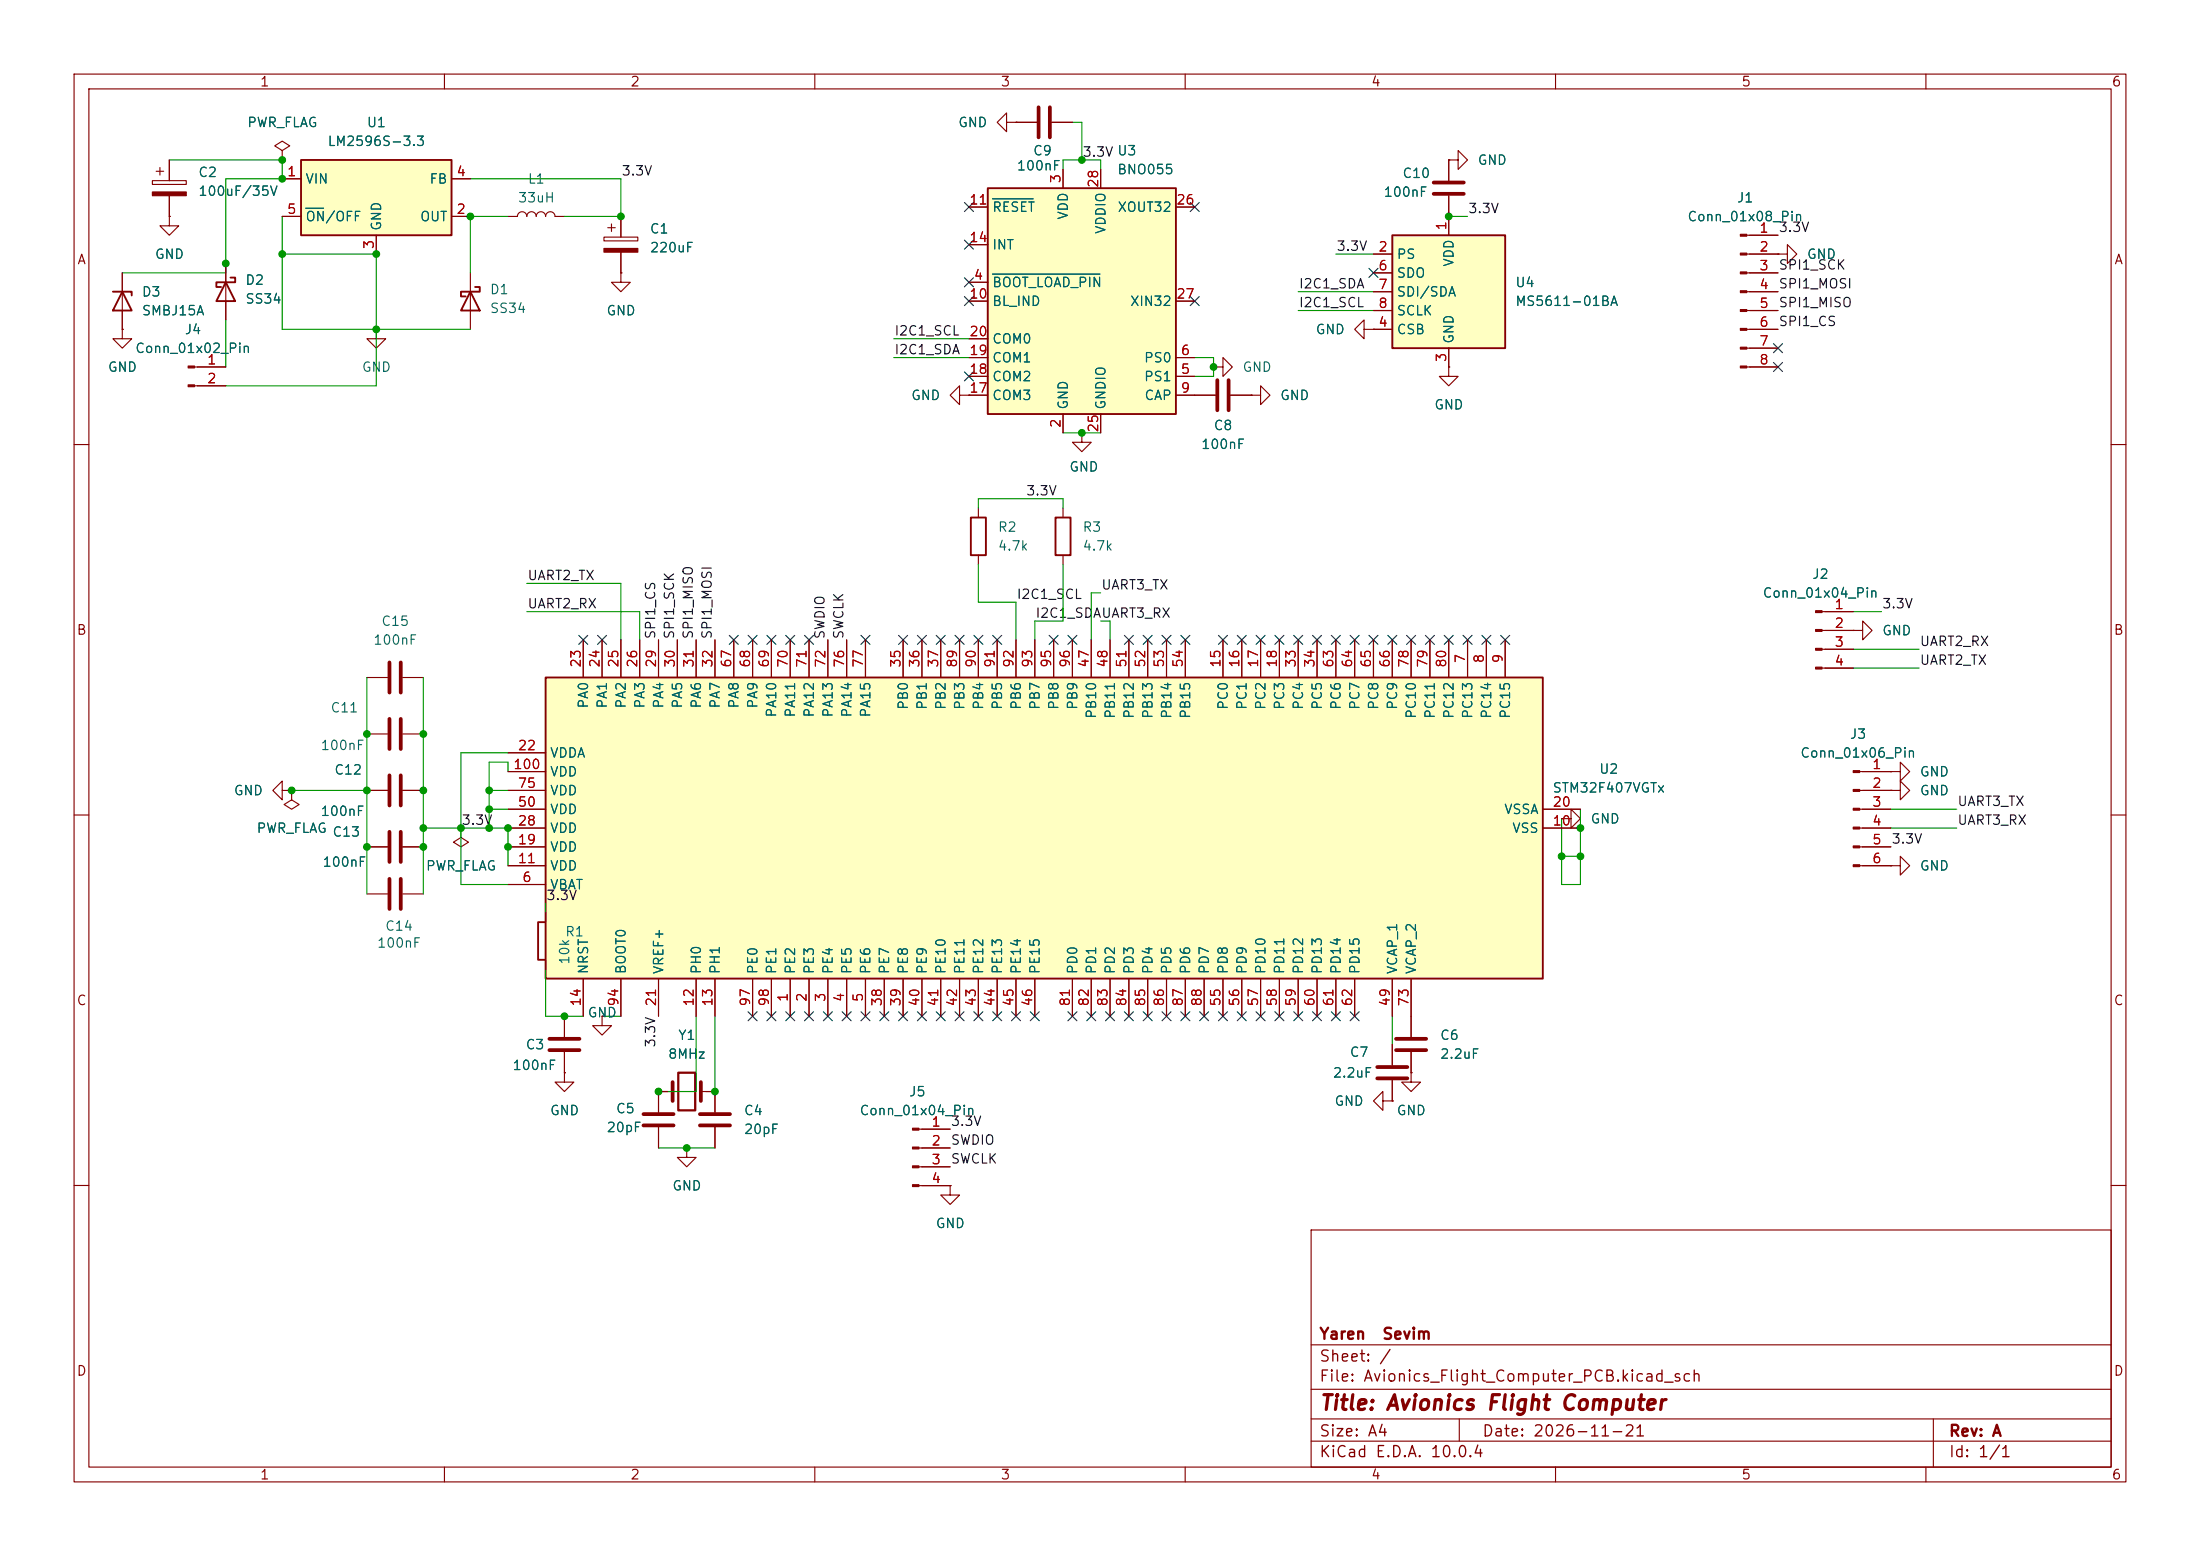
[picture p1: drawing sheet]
<svg xmlns="http://www.w3.org/2000/svg" width="297mm" height="210mm" viewBox="0 0 297 210" stroke-linecap="round" stroke-linejoin="round" font-family="sans-serif">
<g fill="none" stroke="#840000" stroke-width=".15">
<path d="M10 10h277v190h-277zM12 12h273v186h-273zM60 10v2M110 10v2M160 10v2M210 10v2M260 10v2M16.5 36.8v7.7M20.6 24.4h4.5v.5h-4.5zM21.1 23.1h1M21.6 22.6v1M22.9 29.2v1.3h1.2l-1.2 1.3-1.3-1.3h1.3"/>
<path d="M22.9 29.2h.1M22.9 21.6v2.8M22.9 26.4v2.8M30.5 35.6v7.6M68.6 29.2h1.2a.64 .64 0 0 1 .7-.6 .64 .64 0 0 1 .6 .6 .64 .64 0 0 1 .7-.6 .64 .64 0 0 1 .6 .6 .64 .64 0 0 1 .6-.6 .64 .64 0 0 1 .7 .6 .64 .64 0 0 1 .6-.6 .64 .64 0 0 1 .6 .6h1.3M81.5 32h4.6v.5h-4.6zM82 30.7h1.1M82.5 30.2v1M83.8 36.8v1.3h1.3l-1.3 1.3-1.3-1.3h1.3M83.8 36.8h.1M83.8 29.2v2.8M83.8 34v2.8"/>
<path d="M240 34.3h1.3v-1.3l1.3 1.3-1.3 1.3v-1.3M240 34.3h.1M16.5 44.5v1.2h1.3l-1.3 1.3-1.3-1.3h1.3M16.5 44.5h.1M26.3 49.5h4.2M26.3 52.1h4.2M50.8 44.5v1.2h1.3l-1.3 1.3-1.3-1.3h1.3M50.8 44.5h.1M146 58.4v1.3h1.3l-1.3 1.3-1.2-1.3h1.2M146 58.4h.1M10 60h2M285 60h2"/>
<path d="M49.5 99.1h2.8M54.4 99.1h2.7M246 82.6h4.2M246 85.1h4.2M246 87.6h4.2M246 90.2h4.2M250.2 85.1h1.3v-1.3l1.2 1.3-1.2 1.3v-1.3M250.2 85.1h.1M10 110h2M38.1 106.7v-1.3l-1.3 1.3 1.3 1.3v-1.3h1.3M39.4 106.7v1.3l1 .6-1 .6-1-.6 1-.6M39.4 106.7h.1"/>
<path d="M49.5 106.7h2.8M49.5 114.3h2.8M54.4 106.7h2.7M54.4 114.3h2.7M62.2 111.8v1.2l1 .7-1 .6-1-.6 1-.7M62.2 111.8h.1M210.8 110.5h1.3v-1.3l1.3 1.3-1.3 1.3v-1.3M210.8 110.5h.1M285 110h2M49.5 120.7h2.8M54.4 120.7h2.7M73.7 123.2v1.3"/>
<path d="M73.7 129.5v1.3M76.2 137.2v2.8M81.3 137.2v1.2h1.2l-1.2 1.3-1.3-1.3h1.3M81.3 137.2h.1M190.5 137.2v2.8M76.2 144.8v1.3h1.3l-1.3 1.2-1.3-1.2h1.3M76.2 144.8h.1M76.2 142v2.8M88.9 152.1v2.8M90.8 147.3h-1.9v2.8M92.7 154.9v1.3h1.3l-1.3 1.3-1.3-1.3h1.3M92.7 154.9h.1"/>
<path d="M94.6 147.3h1.9v2.8M96.5 152.1v2.8M124.1 152.4h4.2M124.1 154.9h4.2M124.1 157.5h4.2M186.7 148.6v-1.3l-1.3 1.3 1.3 1.3v-1.3h1.3M188 148.6h.1M188 141v2.8M188 145.8v2.8M190.5 144.8v1.3h1.3l-1.3 1.2-1.3-1.2h1.3M190.5 144.8h.1M190.5 142v2.8"/>
<path d="M10 160h2M124.1 160h4.2M128.3 160v1.3h1.2l-1.2 1.3-1.3-1.3h1.3M128.3 160h.1M177 166h108v32h-108zM285 160h2M60 198v2M110 198v2M160 198v2M177 194.5h108M177 191.5h108M177 187.5h108"/>
<path d="M177 181.5h108M197 191.5v3M210 198v2M260 198v2M261 191.5v6.5"/>
</g>
<g fill="none" stroke="#840000" stroke-width=".51">
<path d="M52.6 97v4.1M54.1 97v4.1M52.6 104.6v4.1M52.6 112.3v4M52.6 118.6v4.1M54.1 104.6v4.1M54.1 112.3v4M54.1 118.6v4.1M74.2 140.2h4M74.2 141.7h4M86.9 150.4h4M86.9 151.9h4"/>
<path d="M90.8 146.1v2.5M94.5 150.4h4.1M94.5 151.9h4.1M94.6 146.1v2.5M185.9 144h4.1M185.9 145.5h4.1M188.5 140.2h4M188.5 141.7h4"/>
</g>
<path d="M15.2 39.4h2.6v.5M16.5 39.4l1.3 2.5h-2.6zM30.5 38.1l1.2 2.5h-2.5zM31.1 37.5h.6v.6h-2.5v.6h.6M72.6 124.5h2.1v5h-2.1z" fill="none" stroke="#840000" stroke-width=".25"/>
<g fill="#840000" stroke="#840000" stroke-width=".15">
<path d="M25.4 49.4h.9v.3h-.9z"/>
<path d="M25.4 51.9h.9v.3h-.9z"/>
<path d="M20.6 25.9h4.5v.5h-4.5z"/>
<path d="M245.1 82.4h.9v.3h-.9z"/>
<path d="M245.1 85h.9v.2h-.9z"/>
<path d="M245.1 87.5h.9v.3h-.9z"/>
<path d="M245.1 90h.9v.3h-.9z"/>
<path d="M123.2 152.3h.9v.2h-.9z"/>
<path d="M123.2 154.8h.9v.3h-.9z"/>
<path d="M123.2 157.4h.9v.2h-.9z"/>
<path d="M123.2 159.9h.9v.2h-.9z"/>
<path d="M81.5 33.5h4.6v.5h-4.6z"/>
</g>
<path d="M91.6 144.8h2.3v5.1h-2.3z" fill="none" stroke="#840000" stroke-width=".3"/>
<path d="M188 31.8h15.2v15.2h-15.2z" fill="#ffffc2"/>
<path d="M188 31.8h15.2v15.2h-15.2zM131.1 69.9h2v5h-2zM142.5 69.9h2v5h-2z" fill="none" stroke="#840000" stroke-width=".25"/>
<path d="M185.4 34.3h2.6M185.4 36.8h2.6M185.4 39.4h2.6M195.6 29.2v2.6M185.4 44.5h2.6M185.4 41.9h2.6M195.6 47v2.5M132.1 68.6v1.3M132.1 74.9v1.3M143.5 68.6v1.3M143.5 74.9v1.3" fill="none" stroke="#840000" stroke-width=".15"/>
<path d="M40.6 21.6h20.4v10.2h-20.4z" fill="#ffffc2"/>
<path d="M40.6 21.6h20.4v10.2h-20.4zM63.5 39.4l1.3 2.5h-2.6zM64.1 38.7h.7v.7h-2.6v.6h.7" fill="none" stroke="#840000" stroke-width=".25"/>
<g fill="none" stroke="#840000" stroke-width=".15">
<path d="M38.1 20.3l1-.6-1-.6-1 .6 1 .6v1.3M38.1 21.6h.1M38.1 24.1h2.5M38.1 29.2h2.5M50.8 31.8v2.5M61 24.1h2.5M61 29.2h2.5M63.5 36.8v7.7M195.6 21.6v2.8M195.6 26.4v2.8M161.3 53.3h2.8M166.1 53.3h2.8"/>
<path d="M49.5 91.4h2.8M54.4 91.4h2.7"/>
</g>
<path d="M41.3 28.1h2.4" fill="none" stroke="#006464" stroke-width=".15"/>
<path d="M193.5 24.6h4.1M193.5 26.2h4.1M164.3 51.3v4.1M165.9 51.3v4.1M52.6 89.4v4.1M54.1 89.4v4.1" fill="none" stroke="#840000" stroke-width=".51"/>
<path d="M73.7 91.4h134.6v40.7h-134.6z" fill="#ffffc2"/>
<path d="M73.7 91.4h134.6v40.7h-134.6z" fill="none" stroke="#840000" stroke-width=".25"/>
<g fill="none" stroke="#840000" stroke-width=".15">
<path d="M135.9 16.5v-1.3l-1.3 1.3 1.3 1.3v-1.3h1.3M137.2 16.5h.1M137.2 16.5h2.8M142 16.5h2.8M129.5 53.3v-1.2l-1.2 1.2 1.2 1.3v-1.3h1.3M130.8 53.3h.1M163.8 49.5h1.3v-1.2l1.3 1.2-1.3 1.3v-1.3M163.8 49.5h.1M168.9 53.3h1.3v-1.2l1.2 1.2-1.2 1.3v-1.3M168.9 53.3h.1M184.1 44.5v-1.3l-1.2 1.3 1.2 1.2v-1.2h1.3M185.4 44.5h.1"/>
<path d="M195.6 49.5v1.3h1.2l-1.2 1.3-1.3-1.3h1.3M195.6 49.5h.1M78.7 86.4v5M81.3 86.4v5M83.8 86.4v5M86.4 86.4v5M88.9 86.4v5M91.4 86.4v5M94 86.4v5M96.5 86.4v5M99.1 86.4v5M101.6 86.4v5"/>
<path d="M104.1 86.4v5M106.7 86.4v5M109.2 86.4v5M111.8 86.4v5M114.3 86.4v5M116.8 86.4v5M121.9 86.4v5M124.5 86.4v5M127 86.4v5M129.5 86.4v5M132.1 86.4v5M134.6 86.4v5"/>
<path d="M137.2 86.4v5M139.7 86.4v5M142.2 86.4v5M144.8 86.4v5M147.3 86.4v5M149.9 86.4v5M152.4 86.4v5M154.9 86.4v5M157.5 86.4v5M160 86.4v5M165.1 86.4v5M167.6 86.4v5"/>
<path d="M170.2 86.4v5M172.7 86.4v5M175.3 86.4v5M177.8 86.4v5M180.3 86.4v5M182.9 86.4v5M185.4 86.4v5M188 86.4v5M190.5 86.4v5M193 86.4v5M195.6 86.4v5M198.1 86.4v5"/>
<path d="M200.7 86.4v5M203.2 86.4v5M68.6 119.4h5.1M68.6 111.8h5.1M68.6 116.8h5.1M68.6 114.3h5.1M68.6 109.2h5.1M68.6 101.6h5.1M68.6 106.7h5.1M68.6 104.1h5.1M208.3 111.8h5.1M208.3 109.2h5.1"/>
<path d="M78.7 132.1v5.1M83.8 132.1v5.1M88.9 132.1v5.1M94 132.1v5.1M96.5 132.1v5.1M101.6 132.1v5.1M104.1 132.1v5.1M106.7 132.1v5.1M109.2 132.1v5.1M111.8 132.1v5.1M114.3 132.1v5.1M116.8 132.1v5.1"/>
<path d="M119.4 132.1v5.1M121.9 132.1v5.1M124.5 132.1v5.1M127 132.1v5.1M129.5 132.1v5.1M132.1 132.1v5.1M134.6 132.1v5.1M137.2 132.1v5.1M139.7 132.1v5.1M144.8 132.1v5.1M147.3 132.1v5.1M149.9 132.1v5.1"/>
<path d="M152.4 132.1v5.1M154.9 132.1v5.1M157.5 132.1v5.1M160 132.1v5.1M162.6 132.1v5.1M165.1 132.1v5.1M167.6 132.1v5.1M170.2 132.1v5.1M172.7 132.1v5.1M175.3 132.1v5.1M177.8 132.1v5.1M180.3 132.1v5.1"/>
<path d="M182.9 132.1v5.1M188 132.1v5.1M190.5 132.1v5.1"/>
</g>
<path d="M140.2 14.5v4M141.7 14.5v4" fill="none" stroke="#840000" stroke-width=".51"/>
<path d="M133.3 25.4h25.4v30.5h-25.4z" fill="#ffffc2"/>
<path d="M133.3 25.4h25.4v30.5h-25.4z" fill="none" stroke="#840000" stroke-width=".25"/>
<g fill="none" stroke="#840000" stroke-width=".15">
<path d="M137.2 16.5h.1M137.2 16.5h2.8M142 16.5h2.8M16.5 36.8v2.6M22.9 29.2h.1M22.9 21.6v2.8M22.9 26.4v2.8M30.5 35.6v2.5M38.1 21.6h.1M38.1 24.1h2.5M38.1 29.2h2.5M50.8 31.8v2.5"/>
<path d="M61 24.1h2.5M61 29.2h2.5M83.8 36.8h.1M83.8 29.2v2.8M83.8 34v2.8M130.8 38.1h2.5M130.8 27.9h2.5M130.8 33h2.5M143.5 22.9v2.5M148.6 22.9v2.5M158.7 27.9h2.6M185.4 34.3h2.6"/>
<path d="M185.4 36.8h2.6M185.4 39.4h2.6M195.6 21.6h1.2v-1.3l1.3 1.3-1.3 1.3v-1.3M195.6 21.6h.1M195.6 21.6v2.8M195.6 26.4v5.4M235.8 31.8h4.2M235.8 34.3h4.2M235.8 36.8h4.2M235.8 39.4h4.2M240 34.3h.1M16.5 44.5h.1"/>
<path d="M16.5 41.9v2.6M26.7 49.5h3.8M26.7 52.1h3.8M30.5 40.6v2.6M130.8 53.3h.1M130.8 50.8h2.5M130.8 48.3h2.5M130.8 53.3h2.5M130.8 40.6h2.5M130.8 45.7h2.5M143.5 55.9v2.5M146 58.4h.1"/>
<path d="M148.6 55.9v2.5M158.7 50.8h2.6M158.7 48.3h2.6M158.7 53.3h5.4M158.7 40.6h2.6M166.1 53.3h2.8M168.9 53.3h.1M185.4 44.5h.1M185.4 41.9h2.6M185.4 44.5h2.6M195.6 49.5h.1M195.6 47v2.5"/>
<path d="M235.8 41.9h4.2M235.8 44.5h4.2M235.8 47h4.2M235.8 49.5h4.2M78.7 86.4v5M81.3 86.4v5M83.8 86.4v5M86.4 86.4v5M88.9 86.4v5M91.4 86.4v5M94 86.4v5M96.5 86.4v5"/>
<path d="M99.1 86.4v5M101.6 86.4v5M104.1 86.4v5M106.7 86.4v5M109.2 86.4v5M111.8 86.4v5M114.3 86.4v5M116.8 86.4v5M121.9 86.4v5M124.5 86.4v5M127 86.4v5M129.5 86.4v5"/>
<path d="M132.1 86.4v5M134.6 86.4v5M137.2 86.4v5M139.7 86.4v5M142.2 86.4v5M144.8 86.4v5M147.3 86.4v5M149.9 86.4v5M152.4 86.4v5M154.9 86.4v5M157.5 86.4v5M160 86.4v5"/>
<path d="M165.1 86.4v5M167.6 86.4v5M170.2 86.4v5M172.7 86.4v5M175.3 86.4v5M177.8 86.4v5M180.3 86.4v5M182.9 86.4v5M185.4 86.4v5M188 86.4v5M190.5 86.4v5M193 86.4v5"/>
<path d="M195.6 86.4v5M198.1 86.4v5M200.7 86.4v5M203.2 86.4v5M246.4 82.6h3.8M246.4 85.1h3.8M246.4 87.6h3.8M246.4 90.2h3.8M250.2 85.1h.1M39.4 106.7h.1M49.5 106.7h2.8M49.5 114.3h2.8"/>
<path d="M54.4 106.7h2.7M54.4 114.3h2.7M62.2 111.8h.1M68.6 104.1h5.1M68.6 106.7h5.1M68.6 109.2h5.1M68.6 111.8h5.1M68.6 114.3h5.1M68.6 116.8h5.1M68.6 119.4h5.1M68.6 101.6h5.1M208.3 109.2h5.1"/>
<path d="M208.3 111.8h5.1M210.8 110.5h.1M251.1 104.1h4.2M251.1 106.7h4.2M251.1 109.2h4.2M251.1 111.8h4.2M251.1 114.3h4.2M251.1 116.8h4.2M255.3 106.7h1.2v-1.3l1.3 1.3-1.3 1.3v-1.3M255.3 106.7h.1M255.3 116.8h1.2v-1.2l1.3 1.2-1.3 1.3v-1.3M255.3 116.8h.1"/>
<path d="M255.3 104.1h1.2v-1.2l1.3 1.2-1.3 1.3v-1.3M255.3 104.1h.1M73.7 123.2v1.3M73.7 129.5v1.3M76.2 137.2v2.8M78.7 132.1v5.1M81.3 137.2h.1M83.8 132.1v5.1M88.9 132.1v5.1M94 132.1v5.1M96.5 132.1v5.1M101.6 132.1v5.1"/>
<path d="M104.1 132.1v5.1M106.7 132.1v5.1M109.2 132.1v5.1M111.8 132.1v5.1M114.3 132.1v5.1M116.8 132.1v5.1M119.4 132.1v5.1M121.9 132.1v5.1M124.5 132.1v5.1M127 132.1v5.1M129.5 132.1v5.1M132.1 132.1v5.1"/>
<path d="M134.6 132.1v5.1M137.2 132.1v5.1M139.7 132.1v5.1M144.8 132.1v5.1M147.3 132.1v5.1M149.9 132.1v5.1M152.4 132.1v5.1M154.9 132.1v5.1M157.5 132.1v5.1M160 132.1v5.1M162.6 132.1v5.1M165.1 132.1v5.1"/>
<path d="M167.6 132.1v5.1M170.2 132.1v5.1M172.7 132.1v5.1M175.3 132.1v5.1M177.8 132.1v5.1M180.3 132.1v5.1M182.9 132.1v5.1M188 132.1v5.1M190.5 132.1v7.9M76.2 144.8h.1M76.2 142v2.8M88.9 152.1v2.8"/>
<path d="M90.2 147.3h-1.3v2.8M92.7 154.9h.1M95.2 147.3h1.3v2.8M96.5 152.1v2.8M124.5 152.4h3.8M124.5 154.9h3.8M124.5 157.5h3.8M188 148.6h.1M188 141v2.8M188 145.8v2.8M190.5 144.8h.1M190.5 142v2.8"/>
<path d="M124.5 160h3.8M128.3 160h.1"/>
</g>
<path d="M41.3 28.1h2.4M134 37h14.5M134 26.8h5.5" fill="none" stroke="#006464" stroke-width=".15"/>
<g fill="#840000" stroke="#840000" stroke-width=".15">
<path d="M250.2 104h.9v.3h-.9z"/>
<path d="M250.2 106.6h.9v.2h-.9z"/>
<path d="M250.2 109.1h.9v.2h-.9z"/>
<path d="M250.2 111.6h.9v.3h-.9z"/>
<path d="M250.2 114.2h.9v.2h-.9z"/>
<path d="M250.2 116.7h.9v.3h-.9z"/>
<path d="M234.9 31.6h.9v.3h-.9z"/>
<path d="M234.9 34.2h.9v.2h-.9z"/>
<path d="M234.9 36.7h.9v.3h-.9z"/>
<path d="M234.9 39.2h.9v.3h-.9z"/>
<path d="M234.9 41.8h.9v.2h-.9z"/>
<path d="M234.9 44.3h.9v.3h-.9z"/>
<path d="M234.9 46.9h.9v.2h-.9z"/>
<path d="M234.9 49.4h.9v.3h-.9z"/>
</g>
<g fill="none" stroke="#009600" stroke-width=".15">
<path d="M144.8 16.5h1.2v5.1M22.9 21.6h15.2v2.5h-7.6v12.7h-14M38.1 34.3h12.7v17.8h-20.3M38.1 29.2v15.3h25.4M63.5 24.1h20.3v5.1h-7.6M68.6 29.2h-5.1v7.6M143.5 22.9v-1.3h5.1v1.3M175.3 39.4h10.1M180.3 34.3h5.1M195.6 29.2h2.5M30.5 43.2v6.3M120.6 48.3h10.2"/>
<path d="M120.6 45.7h10.2M143.5 58.4h5.1M161.3 48.3h2.5v2.5h-2.5M175.3 41.9h10.1M71.1 78.7h12.7v7.7M132.1 76.2v5.1h5.1v5.1M132.1 68.6v-1.3h11.4v1.3M143.5 76.2v7.6h-3.8v2.6M49.5 91.4v29.3M57.1 91.4v29.3M71.1 82.6h15.3v3.8M148.6 80h-1.3v6.4"/>
<path d="M148.6 83.8h1.3v2.6M250.2 82.6h3.8M250.2 90.2h8.9M250.2 87.6h8.9M39.4 106.7h10.1M57.1 111.8h11.5v5M66 106.7h2.6M66 109.2h2.6M68.6 101.6h-6.4v17.8h6.4M68.6 104.1v-1.2h-2.6v8.9M210.8 115.6h2.6M213.4 109.2v10.2h-2.6v-8.9"/>
<path d="M255.3 111.8h8.9M255.3 109.2h8.9M73.7 130.8v6.4h5M73.7 121.9v1.3M81.3 137.2h2.5M94 137.2v10.1h-5.1M96.5 137.2v10.1M188 137.2v3.8M88.9 154.9h7.6"/>
</g>
<g fill="none" stroke="#000084" stroke-width=".15">
<path d="M130.2 27.3l1.2 1.2M130.2 32.4l1.2 1.2M130.2 37.5l1.2 1.2M131.4 27.3l-1.2 1.2M131.4 32.4l-1.2 1.2M131.4 37.5l-1.2 1.2M160.7 27.3l1.2 1.2M161.9 27.3l-1.2 1.2M184.8 36.2l1.2 1.2M186 36.2l-1.2 1.2M130.2 40l1.2 1.2M130.2 50.2l1.2 1.2"/>
<path d="M131.4 40l-1.2 1.2M131.4 50.2l-1.2 1.2M160.7 40l1.2 1.2M161.9 40l-1.2 1.2M239.4 48.9l1.2 1.2M239.4 46.4l1.2 1.2M240.6 48.9l-1.2 1.2M240.6 46.4l-1.2 1.2M78.1 85.8l1.2 1.2M79.3 85.8l-1.2 1.2M80.7 85.8l1.2 1.2M81.9 85.8l-1.2 1.2"/>
<path d="M98.5 85.8l1.2 1.2M99.7 85.8l-1.2 1.2M101 85.8l1.2 1.2M102.2 85.8l-1.2 1.2M103.5 85.8l1.2 1.2M104.7 85.8l-1.2 1.2M106.1 85.8l1.2 1.2M107.3 85.8l-1.2 1.2M108.6 85.8l1.2 1.2M109.8 85.8l-1.2 1.2M116.2 85.8l1.2 1.2M117.4 85.8l-1.2 1.2"/>
<path d="M121.3 85.8l1.2 1.2M122.5 85.8l-1.2 1.2M123.9 85.8l1.2 1.2M125.1 85.8l-1.2 1.2M126.4 85.8l1.2 1.2M127.6 85.8l-1.2 1.2M128.9 85.8l1.2 1.2M130.1 85.8l-1.2 1.2M131.5 85.8l1.2 1.2M132.7 85.8l-1.2 1.2M134 85.8l1.2 1.2M135.2 85.8l-1.2 1.2"/>
<path d="M141.6 85.8l1.2 1.2M142.8 85.8l-1.2 1.2M144.2 85.8l1.2 1.2M145.4 85.8l-1.2 1.2M151.8 85.8l1.2 1.2M153 85.8l-1.2 1.2M154.3 85.8l1.2 1.2M155.5 85.8l-1.2 1.2M156.9 85.8l1.2 1.2M158.1 85.8l-1.2 1.2M159.4 85.8l1.2 1.2M160.6 85.8l-1.2 1.2"/>
<path d="M164.5 85.8l1.2 1.2M165.7 85.8l-1.2 1.2M167 85.8l1.2 1.2M168.2 85.8l-1.2 1.2M169.6 85.8l1.2 1.2M170.8 85.8l-1.2 1.2M172.1 85.8l1.2 1.2M173.3 85.8l-1.2 1.2M174.7 85.8l1.2 1.2M175.9 85.8l-1.2 1.2M177.2 85.8l1.2 1.2M178.4 85.8l-1.2 1.2"/>
<path d="M179.7 85.8l1.2 1.2M180.9 85.8l-1.2 1.2M182.3 85.8l1.2 1.2M183.5 85.8l-1.2 1.2M184.8 85.8l1.2 1.2M186 85.8l-1.2 1.2M187.4 85.8l1.2 1.2M188.6 85.8l-1.2 1.2M189.9 85.8l1.2 1.2M191.1 85.8l-1.2 1.2M192.4 85.8l1.2 1.2M193.6 85.8l-1.2 1.2"/>
<path d="M195 85.8l1.2 1.2M196.2 85.8l-1.2 1.2M197.5 85.8l1.2 1.2M198.7 85.8l-1.2 1.2M200.1 85.8l1.2 1.2M201.3 85.8l-1.2 1.2M202.6 85.8l1.2 1.2M203.8 85.8l-1.2 1.2M101 136.6l1.2 1.2M102.2 136.6l-1.2 1.2M103.5 136.6l1.2 1.2M104.7 136.6l-1.2 1.2"/>
<path d="M106.1 136.6l1.2 1.2M107.3 136.6l-1.2 1.2M108.6 136.6l1.2 1.2M109.8 136.6l-1.2 1.2M111.2 136.6l1.2 1.2M112.4 136.6l-1.2 1.2M113.7 136.6l1.2 1.2M114.9 136.6l-1.2 1.2M116.2 136.6l1.2 1.2M117.4 136.6l-1.2 1.2M118.8 136.6l1.2 1.2M120 136.6l-1.2 1.2"/>
<path d="M121.3 136.6l1.2 1.2M122.5 136.6l-1.2 1.2M123.9 136.6l1.2 1.2M125.1 136.6l-1.2 1.2M126.4 136.6l1.2 1.2M127.6 136.6l-1.2 1.2M128.9 136.6l1.2 1.2M130.1 136.6l-1.2 1.2M131.5 136.6l1.2 1.2M132.7 136.6l-1.2 1.2M134 136.6l1.2 1.2M135.2 136.6l-1.2 1.2"/>
<path d="M136.6 136.6l1.2 1.2M137.8 136.6l-1.2 1.2M139.1 136.6l1.2 1.2M140.3 136.6l-1.2 1.2M144.2 136.6l1.2 1.2M145.4 136.6l-1.2 1.2M146.7 136.6l1.2 1.2M147.9 136.6l-1.2 1.2M149.3 136.6l1.2 1.2M150.5 136.6l-1.2 1.2M151.8 136.6l1.2 1.2M153 136.6l-1.2 1.2"/>
<path d="M154.3 136.6l1.2 1.2M155.5 136.6l-1.2 1.2M156.9 136.6l1.2 1.2M158.1 136.6l-1.2 1.2M159.4 136.6l1.2 1.2M160.6 136.6l-1.2 1.2M162 136.6l1.2 1.2M163.2 136.6l-1.2 1.2M164.5 136.6l1.2 1.2M165.7 136.6l-1.2 1.2M167 136.6l1.2 1.2M168.2 136.6l-1.2 1.2"/>
<path d="M169.6 136.6l1.2 1.2M170.8 136.6l-1.2 1.2M172.1 136.6l1.2 1.2M173.3 136.6l-1.2 1.2M174.7 136.6l1.2 1.2M175.9 136.6l-1.2 1.2M177.2 136.6l1.2 1.2M178.4 136.6l-1.2 1.2M179.7 136.6l1.2 1.2M180.9 136.6l-1.2 1.2M182.3 136.6l1.2 1.2M183.5 136.6l-1.2 1.2"/>
</g>
<g fill="#009600" stroke="#009600" stroke-width=".14">
<circle cx="76.2" cy="137.2" r=".46"/>
<circle cx="96.5" cy="147.3" r=".46"/>
<circle cx="88.9" cy="147.3" r=".46"/>
<circle cx="92.7" cy="154.9" r=".46"/>
<circle cx="213.4" cy="111.8" r=".46"/>
<circle cx="213.4" cy="115.6" r=".46"/>
<circle cx="210.8" cy="115.6" r=".46"/>
<circle cx="49.5" cy="106.7" r=".46"/>
<circle cx="49.5" cy="114.3" r=".46"/>
<circle cx="57.1" cy="106.7" r=".46"/>
<circle cx="66" cy="109.2" r=".46"/>
<circle cx="66" cy="111.8" r=".46"/>
<circle cx="57.1" cy="99.1" r=".46"/>
<circle cx="49.5" cy="99.1" r=".46"/>
<circle cx="62.2" cy="111.8" r=".46"/>
<circle cx="57.1" cy="111.8" r=".46"/>
<circle cx="57.1" cy="114.3" r=".46"/>
<circle cx="39.4" cy="106.7" r=".46"/>
<circle cx="163.8" cy="49.5" r=".46"/>
<circle cx="195.6" cy="29.2" r=".46"/>
<circle cx="66" cy="106.7" r=".46"/>
<circle cx="68.6" cy="114.3" r=".46"/>
<circle cx="68.6" cy="111.8" r=".46"/>
<circle cx="146" cy="21.6" r=".46"/>
<circle cx="146" cy="58.4" r=".46"/>
<circle cx="50.8" cy="44.5" r=".46"/>
<circle cx="63.5" cy="29.2" r=".46"/>
<circle cx="50.8" cy="34.3" r=".46"/>
<circle cx="38.1" cy="24.1" r=".46"/>
<circle cx="38.1" cy="21.6" r=".46"/>
<circle cx="38.1" cy="34.3" r=".46"/>
<circle cx="30.5" cy="35.6" r=".46"/>
<circle cx="83.8" cy="29.2" r=".46"/>
</g>
<text font-size="2" fill="#840000" x="178" y="190.8">Title: Avionics Flight Computer</text>
<g font-size="1.5" fill="#840000">
<text x="178" y="184.2">Sheet: /</text>
<text x="178" y="181.2">Yaren</text>
<text x="186.5" y="181.2">Sevim</text>
<text x="178" y="186.9">File: Avionics_Flight_Computer_PCB.kicad_sch</text>
<text x="178" y="197.1">KiCad E.D.A. 10.0.4</text>
<text x="178" y="194.3">Size: A4</text>
<text x="200" y="194.3">Date: 2026-11-21</text>
<text x="263" y="194.3">Rev: A</text>
<text x="263" y="197.1">Id: 1/1</text>
</g>
<g font-size="1.3" fill="#840000">
<text x="35" y="12">1</text>
<text x="85" y="12">2</text>
<text x="135" y="12">3</text>
<text x="185" y="12">4</text>
<text x="235" y="12">5</text>
<text x="285" y="12">6</text>
<text x="10.3" y="36">A</text>
<text x="285.3" y="36">A</text>
<text x="10.3" y="86">B</text>
<text x="285.3" y="86">B</text>
<text x="10.3" y="136">C</text>
<text x="285.3" y="136">C</text>
<text x="10.3" y="186">D</text>
<text x="285.3" y="186">D</text>
<text x="35" y="200">1</text>
<text x="85" y="200">2</text>
<text x="135" y="200">3</text>
<text x="185" y="200">4</text>
<text x="235" y="200">5</text>
<text x="285" y="200">6</text>
</g>
<g font-size="1.3" fill="#006464">
<text x="33.3" y="17.5">PWR_FLAG</text>
<text x="49.4" y="17.5">U1</text>
<text x="129.3" y="17.5">GND</text>
<text x="44.1" y="20">LM2596S-3.3</text>
<text x="137.2" y="23.3">100nF</text>
<text x="139.4" y="21.3">C9</text>
<text x="150.7" y="23.8">BNO055</text>
<text x="150.7" y="21.3">U3</text>
<text x="199.4" y="22.6">GND</text>
<text x="26.7" y="24.2">C2</text>
<text x="26.7" y="26.8">100uF/35V</text>
<text x="41.1" y="25.1">VIN</text>
<text x="57.9" y="25.1">FB</text>
<text x="69.8" y="27.6">33uH</text>
<text x="71.2" y="25.1">L1</text>
<text x="133.9" y="28.9">RESET</text>
<text x="144.5" y="29.7" transform="rotate(-90 144.5 29.7)">VDD</text>
<text x="150.8" y="28.9">XOUT32</text>
<text x="186.7" y="26.9">100nF</text>
<text x="189.2" y="24.3">C10</text>
<text x="234.4" y="27.6">J1</text>
<text x="20.8" y="35.3">GND</text>
<text x="41.1" y="30.2">ON/OFF</text>
<text x="51.8" y="31.2" transform="rotate(-90 51.8 31.2)">GND</text>
<text x="56.6" y="30.2">OUT</text>
<text x="87.6" y="31.8">C1</text>
<text x="87.6" y="34.4">220uF</text>
<text x="133.9" y="34">INT</text>
<text x="149.6" y="31.7" transform="rotate(-90 149.6 31.7)">VDDIO</text>
<text x="188.5" y="35.3">PS</text>
<text x="227.7" y="30.2">Conn_01x08_Pin</text>
<text x="243.8" y="35.3">GND</text>
<text x="19.1" y="40.3">D3</text>
<text x="33" y="38.8">D2</text>
<text x="33" y="41.3">SS34</text>
<text x="66" y="40">D1</text>
<text x="133.9" y="39.1">BOOT_LOAD_PIN</text>
<text x="133.9" y="41.6">BL_IND</text>
<text x="152.5" y="41.6">XIN32</text>
<text x="188.5" y="37.8">SDO</text>
<text x="188.5" y="40.3">SDI/SDA</text>
<text x="196.6" y="36.1" transform="rotate(-90 196.6 36.1)">VDD</text>
<text x="204.5" y="41.6">MS5611-01BA</text>
<text x="204.5" y="39.1">U4</text>
<text x="18.2" y="48">Conn_01x02_Pin</text>
<text x="19.1" y="42.9">SMBJ15A</text>
<text x="24.8" y="45.4">J4</text>
<text x="66" y="42.6">SS34</text>
<text x="81.8" y="42.9">GND</text>
<text x="133.9" y="46.7">COM0</text>
<text x="177.5" y="45.4">GND</text>
<text x="188.5" y="45.4">CSB</text>
<text x="188.5" y="42.9">SCLK</text>
<text x="196.6" y="46.5" transform="rotate(-90 196.6 46.5)">GND</text>
<text x="14.5" y="50.5">GND</text>
<text x="48.8" y="50.5">GND</text>
<text x="133.9" y="51.8">COM2</text>
<text x="133.9" y="49.2">COM1</text>
<text x="154.3" y="51.8">PS1</text>
<text x="154.3" y="49.2">PS0</text>
<text x="167.6" y="50.5">GND</text>
<text x="122.9" y="54.3">GND</text>
<text x="133.9" y="54.3">COM3</text>
<text x="144.5" y="55.4" transform="rotate(-90 144.5 55.4)">GND</text>
<text x="149.6" y="55.4" transform="rotate(-90 149.6 55.4)">GNDIO</text>
<text x="154.4" y="54.3">CAP</text>
<text x="163.8" y="58.4">C8</text>
<text x="172.7" y="54.3">GND</text>
<text x="193.5" y="55.6">GND</text>
<text x="144.3" y="64">GND</text>
<text x="162.1" y="60.9">100nF</text>
<text x="134.6" y="72.1">R2</text>
<text x="134.6" y="74.6">4.7k</text>
<text x="146.1" y="72.1">R3</text>
<text x="146.1" y="74.6">4.7k</text>
<text x="237.9" y="81">Conn_01x04_Pin</text>
<text x="244.6" y="78.4">J2</text>
<text x="50.3" y="87.3">100nF</text>
<text x="51.4" y="84.8">C15</text>
<text x="254" y="86.1">GND</text>
<text x="79.7" y="95.7" transform="rotate(-90 79.7 95.7)">PA0</text>
<text x="82.3" y="95.7" transform="rotate(-90 82.3 95.7)">PA1</text>
<text x="84.8" y="95.7" transform="rotate(-90 84.8 95.7)">PA2</text>
<text x="87.3" y="95.7" transform="rotate(-90 87.3 95.7)">PA3</text>
<text x="89.9" y="95.7" transform="rotate(-90 89.9 95.7)">PA4</text>
<text x="92.4" y="95.7" transform="rotate(-90 92.4 95.7)">PA5</text>
<text x="95" y="95.7" transform="rotate(-90 95 95.7)">PA6</text>
<text x="97.5" y="95.7" transform="rotate(-90 97.5 95.7)">PA7</text>
<text x="100" y="95.7" transform="rotate(-90 100 95.7)">PA8</text>
<text x="102.6" y="95.7" transform="rotate(-90 102.6 95.7)">PA9</text>
<text x="122.9" y="95.9" transform="rotate(-90 122.9 95.9)">PB0</text>
<text x="125.4" y="95.9" transform="rotate(-90 125.4 95.9)">PB1</text>
<text x="128" y="95.9" transform="rotate(-90 128 95.9)">PB2</text>
<text x="130.5" y="95.9" transform="rotate(-90 130.5 95.9)">PB3</text>
<text x="133.1" y="95.9" transform="rotate(-90 133.1 95.9)">PB4</text>
<text x="135.6" y="95.9" transform="rotate(-90 135.6 95.9)">PB5</text>
<text x="138.1" y="95.9" transform="rotate(-90 138.1 95.9)">PB6</text>
<text x="140.7" y="95.9" transform="rotate(-90 140.7 95.9)">PB7</text>
<text x="143.2" y="95.9" transform="rotate(-90 143.2 95.9)">PB8</text>
<text x="145.8" y="95.9" transform="rotate(-90 145.8 95.9)">PB9</text>
<text x="166.1" y="95.9" transform="rotate(-90 166.1 95.9)">PC0</text>
<text x="168.6" y="95.9" transform="rotate(-90 168.6 95.9)">PC1</text>
<text x="171.2" y="95.9" transform="rotate(-90 171.2 95.9)">PC2</text>
<text x="173.7" y="95.9" transform="rotate(-90 173.7 95.9)">PC3</text>
<text x="176.2" y="95.9" transform="rotate(-90 176.2 95.9)">PC4</text>
<text x="178.8" y="95.9" transform="rotate(-90 178.8 95.9)">PC5</text>
<text x="181.3" y="95.9" transform="rotate(-90 181.3 95.9)">PC6</text>
<text x="183.9" y="95.9" transform="rotate(-90 183.9 95.9)">PC7</text>
<text x="186.4" y="95.9" transform="rotate(-90 186.4 95.9)">PC8</text>
<text x="188.9" y="95.9" transform="rotate(-90 188.9 95.9)">PC9</text>
<text x="43.2" y="101.6">100nF</text>
<text x="44.5" y="96.5">C11</text>
<text x="105.1" y="96.9" transform="rotate(-90 105.1 96.9)">PA10</text>
<text x="107.7" y="96.9" transform="rotate(-90 107.7 96.9)">PA11</text>
<text x="110.2" y="96.9" transform="rotate(-90 110.2 96.9)">PA12</text>
<text x="112.7" y="96.9" transform="rotate(-90 112.7 96.9)">PA13</text>
<text x="115.3" y="96.9" transform="rotate(-90 115.3 96.9)">PA14</text>
<text x="117.8" y="96.9" transform="rotate(-90 117.8 96.9)">PA15</text>
<text x="148.3" y="97.1" transform="rotate(-90 148.3 97.1)">PB10</text>
<text x="150.8" y="97.1" transform="rotate(-90 150.8 97.1)">PB11</text>
<text x="153.4" y="97.1" transform="rotate(-90 153.4 97.1)">PB12</text>
<text x="155.9" y="97.1" transform="rotate(-90 155.9 97.1)">PB13</text>
<text x="158.5" y="97.1" transform="rotate(-90 158.5 97.1)">PB14</text>
<text x="161" y="97.1" transform="rotate(-90 161 97.1)">PB15</text>
<text x="191.5" y="97.1" transform="rotate(-90 191.5 97.1)">PC10</text>
<text x="194" y="97.1" transform="rotate(-90 194 97.1)">PC11</text>
<text x="196.6" y="97.1" transform="rotate(-90 196.6 97.1)">PC12</text>
<text x="199.1" y="97.1" transform="rotate(-90 199.1 97.1)">PC13</text>
<text x="201.6" y="97.1" transform="rotate(-90 201.6 97.1)">PC14</text>
<text x="204.2" y="97.1" transform="rotate(-90 204.2 97.1)">PC15</text>
<text x="249.6" y="100">J3</text>
<text x="31.5" y="107.7">GND</text>
<text x="45" y="104.9">C12</text>
<text x="74.2" y="102.6">VDDA</text>
<text x="74.2" y="107.7">VDD</text>
<text x="74.2" y="105.1">VDD</text>
<text x="209.5" y="107.3">STM32F407VGTx</text>
<text x="215.8" y="104.7">U2</text>
<text x="243" y="102.6">Conn_01x06_Pin</text>
<text x="259.1" y="107.7">GND</text>
<text x="259.1" y="105.1">GND</text>
<text x="34.6" y="112.7">PWR_FLAG</text>
<text x="43.2" y="110.4">100nF</text>
<text x="44.8" y="113.2">C13</text>
<text x="74.2" y="112.7">VDD</text>
<text x="74.2" y="110.2">VDD</text>
<text x="203" y="110.2">VSSA</text>
<text x="204.1" y="112.7">VSS</text>
<text x="214.6" y="111.5">GND</text>
<text x="43.4" y="117.3">100nF</text>
<text x="57.4" y="117.8">PWR_FLAG</text>
<text x="74.2" y="117.8">VDD</text>
<text x="74.2" y="115.3">VDD</text>
<text x="259.1" y="117.8">GND</text>
<text x="51.9" y="125.9">C14</text>
<text x="74.2" y="120.4">VBAT</text>
<text x="50.8" y="128.2">100nF</text>
<text x="76.2" y="126.7">R1</text>
<text x="77.2" y="130.3" transform="rotate(-90 77.2 130.3)">10k</text>
<text x="79.7" y="131.6" transform="rotate(-90 79.7 131.6)">NRST</text>
<text x="84.8" y="131.6" transform="rotate(-90 84.8 131.6)">BOOT0</text>
<text x="89.9" y="131.6" transform="rotate(-90 89.9 131.6)">VREF+</text>
<text x="95" y="131.6" transform="rotate(-90 95 131.6)">PH0</text>
<text x="97.5" y="131.6" transform="rotate(-90 97.5 131.6)">PH1</text>
<text x="102.6" y="131.6" transform="rotate(-90 102.6 131.6)">PE0</text>
<text x="105.1" y="131.6" transform="rotate(-90 105.1 131.6)">PE1</text>
<text x="107.7" y="131.6" transform="rotate(-90 107.7 131.6)">PE2</text>
<text x="110.2" y="131.6" transform="rotate(-90 110.2 131.6)">PE3</text>
<text x="112.7" y="131.6" transform="rotate(-90 112.7 131.6)">PE4</text>
<text x="115.3" y="131.6" transform="rotate(-90 115.3 131.6)">PE5</text>
<text x="117.8" y="131.6" transform="rotate(-90 117.8 131.6)">PE6</text>
<text x="120.4" y="131.6" transform="rotate(-90 120.4 131.6)">PE7</text>
<text x="122.9" y="131.6" transform="rotate(-90 122.9 131.6)">PE8</text>
<text x="125.4" y="131.6" transform="rotate(-90 125.4 131.6)">PE9</text>
<text x="128" y="131.6" transform="rotate(-90 128 131.6)">PE10</text>
<text x="130.5" y="131.6" transform="rotate(-90 130.5 131.6)">PE11</text>
<text x="133.1" y="131.6" transform="rotate(-90 133.1 131.6)">PE12</text>
<text x="135.6" y="131.6" transform="rotate(-90 135.6 131.6)">PE13</text>
<text x="138.1" y="131.6" transform="rotate(-90 138.1 131.6)">PE14</text>
<text x="140.7" y="131.6" transform="rotate(-90 140.7 131.6)">PE15</text>
<text x="145.8" y="131.6" transform="rotate(-90 145.8 131.6)">PD0</text>
<text x="148.3" y="131.6" transform="rotate(-90 148.3 131.6)">PD1</text>
<text x="150.8" y="131.6" transform="rotate(-90 150.8 131.6)">PD2</text>
<text x="153.4" y="131.6" transform="rotate(-90 153.4 131.6)">PD3</text>
<text x="155.9" y="131.6" transform="rotate(-90 155.9 131.6)">PD4</text>
<text x="158.5" y="131.6" transform="rotate(-90 158.5 131.6)">PD5</text>
<text x="161" y="131.6" transform="rotate(-90 161 131.6)">PD6</text>
<text x="163.5" y="131.6" transform="rotate(-90 163.5 131.6)">PD7</text>
<text x="166.1" y="131.6" transform="rotate(-90 166.1 131.6)">PD8</text>
<text x="168.6" y="131.6" transform="rotate(-90 168.6 131.6)">PD9</text>
<text x="171.2" y="131.6" transform="rotate(-90 171.2 131.6)">PD10</text>
<text x="173.7" y="131.6" transform="rotate(-90 173.7 131.6)">PD11</text>
<text x="176.2" y="131.6" transform="rotate(-90 176.2 131.6)">PD12</text>
<text x="178.8" y="131.6" transform="rotate(-90 178.8 131.6)">PD13</text>
<text x="181.3" y="131.6" transform="rotate(-90 181.3 131.6)">PD14</text>
<text x="183.9" y="131.6" transform="rotate(-90 183.9 131.6)">PD15</text>
<text x="188.9" y="131.6" transform="rotate(-90 188.9 131.6)">VCAP_1</text>
<text x="191.5" y="131.6" transform="rotate(-90 191.5 131.6)">VCAP_2</text>
<text x="79.2" y="137.6">GND</text>
<text x="70.9" y="141.9">C3</text>
<text x="90.1" y="143.2">8MHz</text>
<text x="91.5" y="140.7">Y1</text>
<text x="182.1" y="143">C7</text>
<text x="194.3" y="140.7">C6</text>
<text x="194.3" y="143.2">2.2uF</text>
<text x="69.1" y="144.7">100nF</text>
<text x="122.6" y="148.3">J5</text>
<text x="179.8" y="145.8">2.2uF</text>
<text x="180.1" y="149.6">GND</text>
<text x="74.2" y="150.8">GND</text>
<text x="81.8" y="153.1">20pF</text>
<text x="83.1" y="150.6">C5</text>
<text x="100.3" y="150.8">C4</text>
<text x="100.3" y="153.4">20pF</text>
<text x="116" y="150.8">Conn_01x04_Pin</text>
<text x="188.5" y="150.8">GND</text>
<text x="90.7" y="161">GND</text>
<text x="126.2" y="166.1">GND</text>
</g>
<g font-size="1.3" fill="#0f0f0f">
<text x="146" y="21.5">3.3V U3</text>
<text x="83.8" y="24">3.3V</text>
<text x="198.1" y="29.1">3.3V</text>
<text x="180.3" y="34.2">3.3V</text>
<text x="240" y="31.6">3.3V</text>
<text x="175.3" y="41.8">I2C1_SCL</text>
<text x="175.3" y="39.2">I2C1_SDA</text>
<text x="240" y="41.8">SPI1_MISO</text>
<text x="240" y="36.7">SPI1_SCK</text>
<text x="240" y="39.2">SPI1_MOSI</text>
<text x="120.6" y="45.6">I2C1_SCL</text>
<text x="240" y="44.3">SPI1_CS</text>
<text x="120.6" y="48.1">I2C1_SDA</text>
<text x="138.4" y="67.2">3.3V</text>
<text x="71.1" y="78.6">UART2_TX</text>
<text x="71.1" y="82.4">UART2_RX</text>
<text x="137.2" y="81.2">I2C1_SCL</text>
<text x="139.7" y="83.7">I2C1_SDAUART3_RX</text>
<text x="148.6" y="79.9">UART3_TX</text>
<text x="254" y="82.4">3.3V</text>
<text x="88.8" y="86.4" transform="rotate(-90 88.8 86.4)">SPI1_CS</text>
<text x="91.3" y="86.4" transform="rotate(-90 91.3 86.4)">SPI1_SCK</text>
<text x="93.9" y="86.4" transform="rotate(-90 93.9 86.4)">SPI1_MISO</text>
<text x="96.4" y="86.4" transform="rotate(-90 96.4 86.4)">SPI1_MOSI</text>
<text x="111.6" y="86.4" transform="rotate(-90 111.6 86.4)">SWDIO</text>
<text x="114.2" y="86.4" transform="rotate(-90 114.2 86.4)">SWCLK</text>
<text x="259.1" y="87.5">UART2_RX</text>
<text x="259.1" y="90">UART2_TX</text>
<text x="62.2" y="111.6">3.3V</text>
<text x="264.2" y="111.6">UART3_RX</text>
<text x="264.2" y="109.1">UART3_TX</text>
<text x="255.3" y="114.2">3.3V</text>
<text x="73.7" y="121.8">3.3V</text>
<text x="88.8" y="141.5" transform="rotate(-90 88.8 141.5)">3.3V</text>
<text x="128.3" y="152.3">3.3V</text>
<text x="128.3" y="154.8">SWDIO</text>
<text x="128.3" y="157.4">SWCLK</text>
</g>
<g font-size="1.3" fill="#a90000">
<text x="38.7" y="24.1">1</text>
<text x="38.7" y="29.2">5</text>
<text x="61.5" y="29.2">2</text>
<text x="61.5" y="24.1">4</text>
<text x="130.8" y="27.9">11</text>
<text x="143.5" y="24.8" transform="rotate(-90 143.5 24.8)">3</text>
<text x="148.6" y="25.4" transform="rotate(-90 148.6 25.4)">28</text>
<text x="158.7" y="27.9">26</text>
<text x="50.8" y="33.7" transform="rotate(-90 50.8 33.7)">3</text>
<text x="130.8" y="33">14</text>
<text x="186" y="34.3">2</text>
<text x="195.6" y="31.2" transform="rotate(-90 195.6 31.2)">1</text>
<text x="237.4" y="31.7">1</text>
<text x="237.4" y="34.3">2</text>
<text x="130.8" y="40.6">10</text>
<text x="131.4" y="38.1">4</text>
<text x="158.7" y="40.6">27</text>
<text x="186" y="36.8">6</text>
<text x="186" y="39.3">7</text>
<text x="186" y="41.9">8</text>
<text x="237.4" y="36.8">3</text>
<text x="237.4" y="39.3">4</text>
<text x="237.4" y="41.9">5</text>
<text x="130.8" y="45.7">20</text>
<text x="186" y="44.4">4</text>
<text x="237.4" y="44.4">6</text>
<text x="237.4" y="47">7</text>
<text x="27.9" y="49.5">1</text>
<text x="27.9" y="52">2</text>
<text x="130.8" y="53.3">17</text>
<text x="130.8" y="50.8">18</text>
<text x="130.8" y="48.2">19</text>
<text x="159.3" y="50.8">5</text>
<text x="159.3" y="48.2">6</text>
<text x="159.3" y="53.3">9</text>
<text x="195.6" y="49" transform="rotate(-90 195.6 49)">3</text>
<text x="237.4" y="49.5">8</text>
<text x="143.5" y="57.9" transform="rotate(-90 143.5 57.9)">2</text>
<text x="148.6" y="58.5" transform="rotate(-90 148.6 58.5)">25</text>
<text x="247.6" y="82.5">1</text>
<text x="198.1" y="89.6" transform="rotate(-90 198.1 89.6)">7</text>
<text x="200.6" y="89.6" transform="rotate(-90 200.6 89.6)">8</text>
<text x="203.2" y="89.6" transform="rotate(-90 203.2 89.6)">9</text>
<text x="247.6" y="85.1">2</text>
<text x="247.6" y="87.6">3</text>
<text x="78.7" y="90.2" transform="rotate(-90 78.7 90.2)">23</text>
<text x="81.3" y="90.2" transform="rotate(-90 81.3 90.2)">24</text>
<text x="83.8" y="90.2" transform="rotate(-90 83.8 90.2)">25</text>
<text x="86.3" y="90.2" transform="rotate(-90 86.3 90.2)">26</text>
<text x="88.9" y="90.2" transform="rotate(-90 88.9 90.2)">29</text>
<text x="91.4" y="90.2" transform="rotate(-90 91.4 90.2)">30</text>
<text x="94" y="90.2" transform="rotate(-90 94 90.2)">31</text>
<text x="96.5" y="90.2" transform="rotate(-90 96.5 90.2)">32</text>
<text x="99" y="90.2" transform="rotate(-90 99 90.2)">67</text>
<text x="101.6" y="90.2" transform="rotate(-90 101.6 90.2)">68</text>
<text x="104.1" y="90.2" transform="rotate(-90 104.1 90.2)">69</text>
<text x="106.7" y="90.2" transform="rotate(-90 106.7 90.2)">70</text>
<text x="109.2" y="90.2" transform="rotate(-90 109.2 90.2)">71</text>
<text x="111.7" y="90.2" transform="rotate(-90 111.7 90.2)">72</text>
<text x="114.3" y="90.2" transform="rotate(-90 114.3 90.2)">76</text>
<text x="116.8" y="90.2" transform="rotate(-90 116.8 90.2)">77</text>
<text x="121.9" y="90.2" transform="rotate(-90 121.9 90.2)">35</text>
<text x="124.4" y="90.2" transform="rotate(-90 124.4 90.2)">36</text>
<text x="127" y="90.2" transform="rotate(-90 127 90.2)">37</text>
<text x="129.5" y="90.2" transform="rotate(-90 129.5 90.2)">89</text>
<text x="132.1" y="90.2" transform="rotate(-90 132.1 90.2)">90</text>
<text x="134.6" y="90.2" transform="rotate(-90 134.6 90.2)">91</text>
<text x="137.1" y="90.2" transform="rotate(-90 137.1 90.2)">92</text>
<text x="139.7" y="90.2" transform="rotate(-90 139.7 90.2)">93</text>
<text x="142.2" y="90.2" transform="rotate(-90 142.2 90.2)">95</text>
<text x="144.8" y="90.2" transform="rotate(-90 144.8 90.2)">96</text>
<text x="147.3" y="90.2" transform="rotate(-90 147.3 90.2)">47</text>
<text x="149.8" y="90.2" transform="rotate(-90 149.8 90.2)">48</text>
<text x="152.4" y="90.2" transform="rotate(-90 152.4 90.2)">51</text>
<text x="154.9" y="90.2" transform="rotate(-90 154.9 90.2)">52</text>
<text x="157.5" y="90.2" transform="rotate(-90 157.5 90.2)">53</text>
<text x="160" y="90.2" transform="rotate(-90 160 90.2)">54</text>
<text x="165.1" y="90.2" transform="rotate(-90 165.1 90.2)">15</text>
<text x="167.6" y="90.2" transform="rotate(-90 167.6 90.2)">16</text>
<text x="170.2" y="90.2" transform="rotate(-90 170.2 90.2)">17</text>
<text x="172.7" y="90.2" transform="rotate(-90 172.7 90.2)">18</text>
<text x="175.2" y="90.2" transform="rotate(-90 175.2 90.2)">33</text>
<text x="177.8" y="90.2" transform="rotate(-90 177.8 90.2)">34</text>
<text x="180.3" y="90.2" transform="rotate(-90 180.3 90.2)">63</text>
<text x="182.9" y="90.2" transform="rotate(-90 182.9 90.2)">64</text>
<text x="185.4" y="90.2" transform="rotate(-90 185.4 90.2)">65</text>
<text x="187.9" y="90.2" transform="rotate(-90 187.9 90.2)">66</text>
<text x="190.5" y="90.2" transform="rotate(-90 190.5 90.2)">78</text>
<text x="193" y="90.2" transform="rotate(-90 193 90.2)">79</text>
<text x="195.6" y="90.2" transform="rotate(-90 195.6 90.2)">80</text>
<text x="247.6" y="90.1">4</text>
<text x="69.8" y="101.6">22</text>
<text x="69.2" y="104.1">100</text>
<text x="69.8" y="106.7">75</text>
<text x="252.7" y="104.1">1</text>
<text x="252.7" y="106.7">2</text>
<text x="69.8" y="111.7">28</text>
<text x="69.8" y="109.2">50</text>
<text x="209.5" y="111.7">10</text>
<text x="209.5" y="109.2">20</text>
<text x="252.7" y="109.2">3</text>
<text x="252.7" y="111.7">4</text>
<text x="69.8" y="116.8">11</text>
<text x="69.8" y="114.3">19</text>
<text x="70.4" y="119.4">6</text>
<text x="252.7" y="114.3">5</text>
<text x="252.7" y="116.8">6</text>
<text x="78.7" y="135.9" transform="rotate(-90 78.7 135.9)">14</text>
<text x="83.8" y="135.9" transform="rotate(-90 83.8 135.9)">94</text>
<text x="88.9" y="135.9" transform="rotate(-90 88.9 135.9)">21</text>
<text x="94" y="135.9" transform="rotate(-90 94 135.9)">12</text>
<text x="96.5" y="135.9" transform="rotate(-90 96.5 135.9)">13</text>
<text x="101.6" y="135.9" transform="rotate(-90 101.6 135.9)">97</text>
<text x="104.1" y="135.9" transform="rotate(-90 104.1 135.9)">98</text>
<text x="106.7" y="135.3" transform="rotate(-90 106.7 135.3)">1</text>
<text x="109.2" y="135.3" transform="rotate(-90 109.2 135.3)">2</text>
<text x="111.7" y="135.3" transform="rotate(-90 111.7 135.3)">3</text>
<text x="114.3" y="135.3" transform="rotate(-90 114.3 135.3)">4</text>
<text x="116.8" y="135.3" transform="rotate(-90 116.8 135.3)">5</text>
<text x="119.4" y="135.9" transform="rotate(-90 119.4 135.9)">38</text>
<text x="121.9" y="135.9" transform="rotate(-90 121.9 135.9)">39</text>
<text x="124.4" y="135.9" transform="rotate(-90 124.4 135.9)">40</text>
<text x="127" y="135.9" transform="rotate(-90 127 135.9)">41</text>
<text x="129.5" y="135.9" transform="rotate(-90 129.5 135.9)">42</text>
<text x="132.1" y="135.9" transform="rotate(-90 132.1 135.9)">43</text>
<text x="134.6" y="135.9" transform="rotate(-90 134.6 135.9)">44</text>
<text x="137.1" y="135.9" transform="rotate(-90 137.1 135.9)">45</text>
<text x="139.7" y="135.9" transform="rotate(-90 139.7 135.9)">46</text>
<text x="144.8" y="135.9" transform="rotate(-90 144.8 135.9)">81</text>
<text x="147.3" y="135.9" transform="rotate(-90 147.3 135.9)">82</text>
<text x="149.8" y="135.9" transform="rotate(-90 149.8 135.9)">83</text>
<text x="152.4" y="135.9" transform="rotate(-90 152.4 135.9)">84</text>
<text x="154.9" y="135.9" transform="rotate(-90 154.9 135.9)">85</text>
<text x="157.5" y="135.9" transform="rotate(-90 157.5 135.9)">86</text>
<text x="160" y="135.9" transform="rotate(-90 160 135.9)">87</text>
<text x="162.5" y="135.9" transform="rotate(-90 162.5 135.9)">88</text>
<text x="165.1" y="135.9" transform="rotate(-90 165.1 135.9)">55</text>
<text x="167.6" y="135.9" transform="rotate(-90 167.6 135.9)">56</text>
<text x="170.2" y="135.9" transform="rotate(-90 170.2 135.9)">57</text>
<text x="172.7" y="135.9" transform="rotate(-90 172.7 135.9)">58</text>
<text x="175.2" y="135.9" transform="rotate(-90 175.2 135.9)">59</text>
<text x="177.8" y="135.9" transform="rotate(-90 177.8 135.9)">60</text>
<text x="180.3" y="135.9" transform="rotate(-90 180.3 135.9)">61</text>
<text x="182.9" y="135.9" transform="rotate(-90 182.9 135.9)">62</text>
<text x="187.9" y="135.9" transform="rotate(-90 187.9 135.9)">49</text>
<text x="190.5" y="135.9" transform="rotate(-90 190.5 135.9)">73</text>
<text x="125.7" y="152.4">1</text>
<text x="125.7" y="154.9">2</text>
<text x="125.7" y="157.5">3</text>
<text x="125.7" y="160">4</text>
</g>
</svg>
